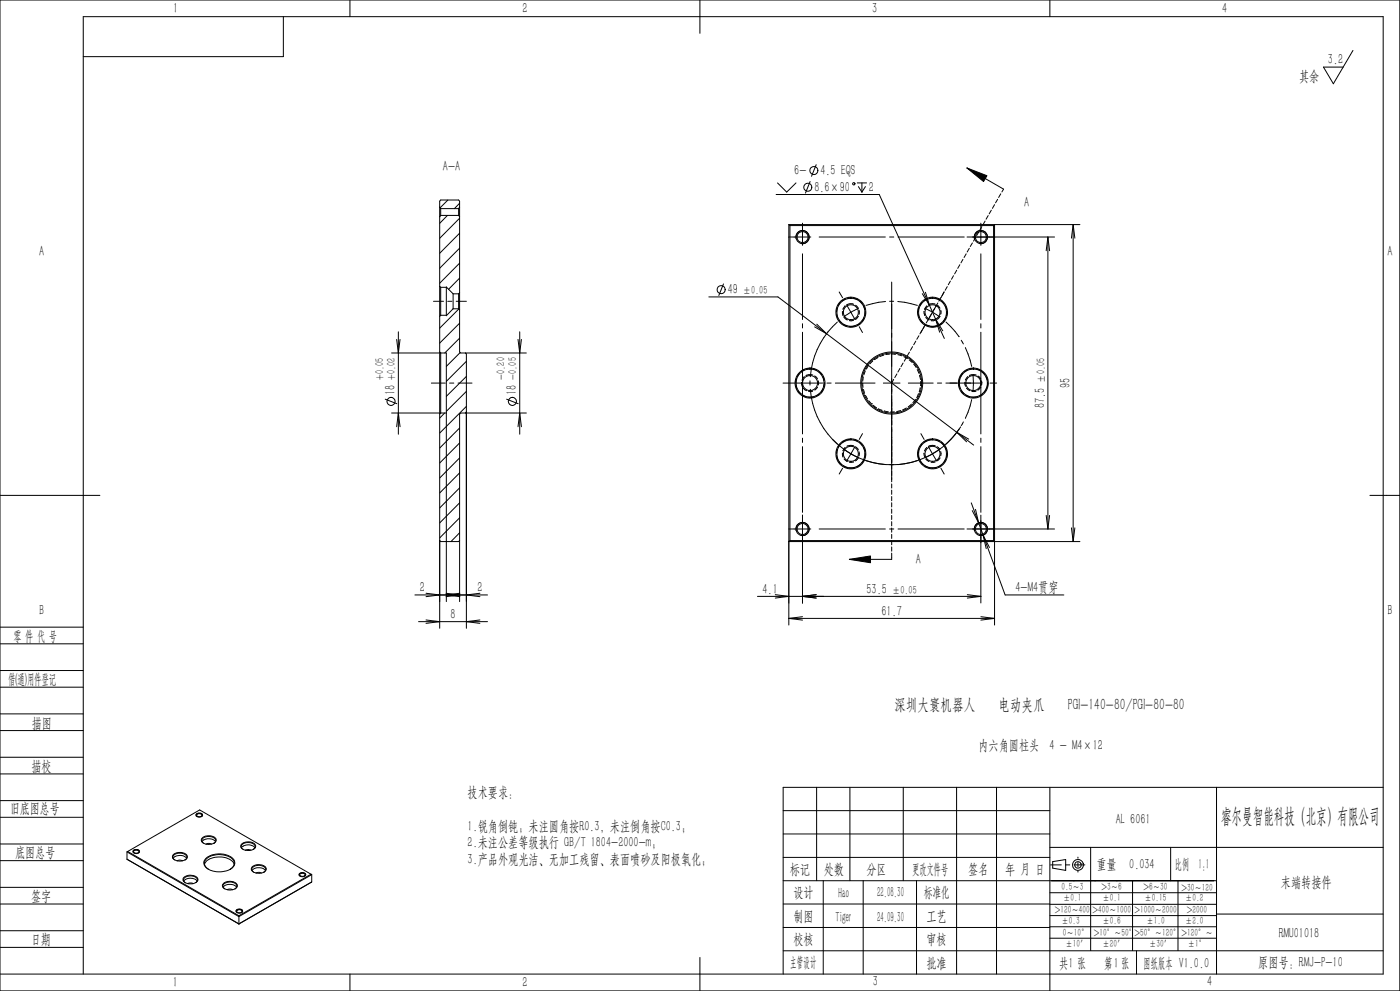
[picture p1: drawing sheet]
<svg xmlns="http://www.w3.org/2000/svg" width="420mm" height="297mm" viewBox="0 0 420 297" stroke-linecap="round" stroke-linejoin="round" font-family="sans-serif">
<g fill="none" stroke="#000" stroke-width=".3">
<path d="M0 0h419.9v297h-419.9zM85 5v12h-60M105 0v5M210 0v10M315 0v5M405.9 15.1l-5.9 10-3-5h6M134.4 59.9l-2.4 2.4M232.8 58.3h31l15 33.2M233.3 54.8l2.7 2.8 2.8-2.8M243 54.4l-1.4 3.5M244.9 49.4l-1.4 3.4M257.2 54.8h2.8"/>
<path d="M257.5 55.9l1.1 1.7M258.6 54.8v2.8M259.6 55.9l-1 1.7M290.1 50.3l6 2.4-1 1.7zM290.1 50.3l11 6.4-.5 .8M299.3 59.7l-.6 1.1M300.2 58.1l-.6 1.1M131.9 62.1l.3 .4M131.9 62.1v2.9M131.9 62.1v-1.8l.3-.4h5.4l.3 .4v1.8M131.9 65v20.8M132.2 64.6l-.3 .4"/>
<path d="M132.2 62.5v2.1M132.2 62.5h5.4M132.2 64.6h5.4M134.2 64.6l-2.3 2.3M137.6 64.6l.3 .4M137.6 62.5v2.1M137.9 62.1l-.3 .4M137.9 62.1v2.9M137.9 65.4l-6 6M137.9 69.9l-6 6M137.9 74.4l-6 6M137.9 78.9l-6 6"/>
<path d="M137.9 60.9l-1.6 1.6M137.9 65v22.8M236.6 71h6.6M236.6 67.3v120M236.6 67.3l.4 .3M236.6 67.3h87.4M237 67.6v94.4M237 67.6h61.1M238.8 71.6a2 2 0 0 1 1.8-2.5 2 2 0 0 1 2.2 2.1 2 2 0 0 1-2.6 1.8M240.7 66.9v6.6M240.7 76.1v19.7M245.7 71h19.9"/>
<path d="M266.9 71h1.2M269.4 71h19.9M288 79.3l-.7 1.1M288.9 77.7l-.6 1.1M289.9 76.1l-.7 1.1M290.1 71h26.3M290.8 74.4l-.6 1.1M291.7 72.8l-.6 1.1M292.3 71.6a2.01 2.01 0 0 1 1.7-2.6 2.01 2.01 0 0 1 2.2 2.2 2.01 2.01 0 0 1-2.4 1.8M292.7 71.2l-.6 1.1M293.6 69.5l-.6 1.1M294.3 66.9v6.6"/>
<path d="M294.3 76.1v19.7M294.6 67.9l-.7 1.1M295.5 66.3l-.6 1.1M296.5 64.6l-.7 1.1M297.4 63l-.6 1.1M298.1 67.6v94.4M298.1 67.6l.3-.3v120M298.4 61.3l-.7 1.1M314.4 71v87.5M314.4 71l.5 4.1M314.4 71l-.5 4.1M321.9 67.3l.6 4.1"/>
<path d="M321.9 67.3l-.5 4.1M321.9 67.3v95M119.5 99.4v30.7M130 90.3h3.1M131.9 85.8v9M131.9 94.8v10.7M131.9 85.8l.3 .3M132.2 86.1v8.4M132.2 94.5l-.3 .3M132.2 94.5h1.7M132.2 86.1h1.7M133.9 86.1v8.4"/>
<path d="M133.9 86.1l2 2M134.3 90.3h1.3M135.9 88.1v4.4M135.9 92.5l-2 2M135.9 92.5h1.7M135.9 88.1h1.7M136.9 90.3h3M137.6 88.1v4.4M137.6 92.5l.3 .3M137.7 92.6l-5.8 5.7M137.9 87.8v5M137.9 96.9l-6 5.9"/>
<path d="M137.9 83.4l-3.3 3.3M137.9 92.8v12.7l.3 .3h19.7M137.9 87.8l-.3 .3M155.9 99.4v30.7M212.6 89h20.8l14.6 11M217 85.1l-1.4 3.5M240.7 97v1.3M240.7 99.6v30.4M244.4 98l3.6 2M245 97.2l3 2.8M251 94.1l.3 1.2M251.2 92.2l-.2 1.3"/>
<path d="M251.2 96.5a24.5 24.5 0 0 0-8.1 16.4M251.6 95.9l.8 .9M251.8 87.5l1 1.7M252.1 90.6l-.7 1.1M252.7 93.3l.2 1.3M252.9 97.2l1.2 .5M253.2 95.1l1 .8M253.5 91.7l-.6 1M253.7 89.6l-1.1 .6M254 91.4l1.3 2.2M255.3 93.6l-2.1 1.4M255.3 93.6l1.2 2.2"/>
<path d="M255.5 89.3l-1.2 .1M256 96l-1.2 .1M256.1 89.4l1.2 .4M256.1 91.2l-.8-.2-1.3 .3M256.5 97.7l-1.8 .1M256.7 91.5l.8 .9M257.1 97.5h.1M257.5 92.5l-2.2 1.1M257.5 94.8l-.9 .9M257.7 93v1.2M257.8 97.9l.9 1.8M257.8 90.1l.9 .9"/>
<path d="M258.1 96.8l-1 .7M259 91.6l.5 1.2M259.2 95.2l-.7 1.1M259.5 93.4l-.1 1.2M265.6 90.4l-2 .2-3.8 .9M265.6 90.3v.1M266.9 90.3h1.2M267.5 84.5v27.7M269.4 90.3l2 .3 3.8 .9M275.5 94.1l.3 1.1M275.7 92.2l-.2 1.2M276.1 95.8l.8 1"/>
<path d="M276.6 99l-.6 1.1M276.6 90.6l-.7 1M276.7 88l2.1 3.5M277.2 93.3l.2 1.3M277.2 97.9l-.9 1.8M277.4 97.2l1.1 .5M277.5 92.5l2.2 1.1M277.6 97.3l-.7 1.1M277.6 87.6l1.2 3.9M277.7 95.1l1 .8M278 91.7h.1M278 91.7l-.7 1.1"/>
<path d="M278.2 89.6l-1.1 .6M278.5 97.7h.1M278.5 95.7l-.6 1.1M278.8 91.5l1.9 4.1M279.4 94.1l-.6 1.1M279.7 93.6l2.2 1.4M279.7 93.6l-1.2 2.2M280 89.3l-1.2 .1M280.5 96l-1.2 .1M280.6 91.2l-.9-.2-1.2 .4M280.7 89.4l1.2 .4M280.7 95.6l2.1 3.5"/>
<path d="M280.7 95.6l1.2 4M280.7 95.6l2.6 5.8M281 97.7l-1.9 .1M281.1 91.4l.9 1M281.3 90.8l-1.6 2.8M282 94.8l-.9 .9M282.2 93v1.2M282.3 89.2l-.7 1.1M282.4 90.2l.8 .9M282.6 96.8l-1 .7M283.2 87.5l-.6 1.1M283.3 87.5l-1 1.7"/>
<path d="M283.5 91.6l.5 1.2M283.7 95.2l-.7 1.1M283.8 96.5l2.7 2.8 1.2 1.6M284.1 93.4l-.2 1.3M284.2 85.9l-.7 1.1M285.1 84.2l-.6 1.1M286 82.6l-.5 1.1M287 81l-.6 1.1M294.3 97v1.3M294.3 99.6v30.4M115.6 119.6l3.4 1.4M117.5 105.8h16.4v74.5"/>
<path d="M119 101.7l.5 4.1 .5-4.1M129.4 114.8h4.2M131.9 105.5a3.6 3.6 0 0 1 .3 2.6v13.4a3.4 3.4 0 0 1-.3 2.6M131.9 105.5v18.6M134.9 114.8h1.2M137.4 114.8h4.2M137.9 101.3l-4.5 4.5M138 105.7l-4.1 4.1M139.6 105.8l.3 .3v82.2M139.9 108.3l-6 6M139.9 112.8l-6 6M139.9 117.3l-6 6"/>
<path d="M152 119.6l3.4 1.4M155.4 101.7l.5 4.1 .5-4.1M234.9 114.8h11.9M238.7 115.3l.4 1.2M238.9 113.4l-.2 1.2M239.4 117.1l.8 .9M239.9 111.8l-.7 1.1M240.5 114.6l.2 1.2M240.6 118.4l1.2 .5M241 116.3l1 .8M241.3 112.9l-.7 1.1M241.4 110.8l-1 .6"/>
<path d="M241.8 118.9h.1M243 114.1v1.3M243.1 116.7a24.5 24.5 0 0 0 8.1 16.4M243.3 110.5l-1.2 .1M243.8 117.2l-1.2 .1M243.8 112.4l-.8-.1-1.2 .3M243.9 110.6l1.2 .4M244.2 118.9l-1.8 .1M244.4 112.6l.8 1M245.2 116l-.8 .9M245.4 114.2v1.2M245.6 111.4l.9 .9"/>
<path d="M245.9 118l-1.1 .7M246.8 112.8l.4 1.2M246.9 116.5l-.6 1M247.3 114.6l-.2 1.3M248 100l44.1 33.4M248.1 114.8h1.2M250.6 114.8h11.9M258.8 114.9l.1 1.2M259 112.9l-.2 1.3M259 116.7l.4 1.2M259.6 111.2l-.4 1.2M259.6 118.5l.7 1.1"/>
<path d="M260.5 109.6l-.6 1M261.8 108.2l-.9 .9M263.4 107.1l-1.1 .7M265 114.8h5M265.1 106.4l-1.2 .4M267 106.1l-1.3 .2M267.5 106.1l1.2 .1M267.5 112.3v32.1M268.1 113.7l-.6 1.1M269.1 112.1l-.7 1.1M269.4 106.3l1.2 .3M270 110.4l-.6 1.1"/>
<path d="M270.9 108.8l-.6 1.1M271.1 106.9l1.1 .6M271.9 107.1l-.6 1.1M272.5 114.8h7.5M272.8 107.9l.9 .8M272.8 105.5l-.6 1.1M273.8 103.9l-.7 1.1M274.1 109.1l.8 1.1M274.7 119.7l-.8 1M274.7 102.2l-.6 1.1M275.2 110.7l.5 1.2M275.5 118l-.5 1.2"/>
<path d="M275.7 100.6l-.7 1.1M275.8 112.5l.3 1.2M276.1 116.2l-.3 1.2M276.1 113.7h.1M276.2 114.3l-.1 1.3M281.2 114.8h1.3M283.8 114.8h10.7M287.7 115.3l.4 1.2M287.9 113.5l-.2 1.2M288.4 117.1l.8 .9M288.4 102l.6 1.1M288.8 111.8l-.6 1.1"/>
<path d="M289.5 114.6l.1 1.2M289.6 104.2l.8 1.9 1.1 3.7M289.7 118.4l1.1 .5M290 116.3l1 .8M290.3 112.9l-.7 1M290.4 110.8l-1.1 .6M291.5 119.8l-1.1 3.7-.8 1.8M291.9 112.3v5M292.3 110.5l-1.3 .1M292.8 117.2l-1.3 .1M292.9 110.6l1.1 .4M292.9 112.4l-.9-.1-1.2 .2"/>
<path d="M293.2 118.9l-1.7 .1M293.4 112.7l.9 .9M293.8 118.7h.1M294.2 116.1l-.9 .8M294.4 114.2v1.2M294.6 111.4l.8 .9M294.9 118l-1 .7M295.8 112.8l.4 1.2M296 116.4l-.7 1.1M296.3 114.6l-.1 1.2M297 114.8h2M117.5 123.8h16.4"/>
<path d="M119 127.9l.5-4.1 .5 4.1M131.9 124.1v64.2M133.4 123.8l-1.5 1.5M137.9 128.3l-6 6M137.9 132.8l-6 6M137.9 137.2l-6 6.1M139.9 121.8l-8 8M139.9 123.5l-.3 .3M155.4 127.9l.5-4.1 .5 4.1M157.9 123.8h-19.7l-.3 .3v56.2M240.7 131.3v1.3M240.7 133.9v19.6"/>
<path d="M251 136.5l.3 1.3M251.2 134.7l-.2 1.2M251.6 138.3l.8 .9M252.1 133.1l-.7 1M252.7 135.8l.2 1.2M252.9 139.6l1.2 .5M253.2 134.7l2.1 1.3M253.2 137.5l1 .8M253.5 134.1l-.6 1M253.7 132l-1.1 .6M255.3 136l2.2 1.2M255.3 136l-1.3 2.2"/>
<path d="M255.5 131.7l-1.2 .1M256 138.4l-1.2 .1M256.1 131.8l1.2 .4M256.1 133.6l-.8-.1-1.3 .2M256.5 133.9l-1.2 2.1M256.7 133.9l.8 .9M257.1 139.9h.1M257.5 137.3l-.9 .8M257.5 137.2v.1M257.7 135.4v1.3M257.9 132.6l.8 .9M258.1 139.2l-1 .7"/>
<path d="M258.7 130l-.9 1.7M259 134l.5 1.2M259.2 137.6l-.7 1.1M259.5 137h-.1M259.5 135.8v1.2M259.8 138l1.9 .6 3.9 .6M260.6 120.1l.9 .9M261.5 121h.1M261.9 121.5l1 .7M263.5 122.5l1.2 .5M265.3 123.1l1.2 .3M265.6 139.2h.1"/>
<path d="M266.9 139.2h1.2M268.4 123.4l-1.3 .1M270.2 123l-1.2 .4M271.9 122.3l-1.1 .5M273.4 121.1l-.9 .8M275.2 138l-1.9 .6-3.9 .6M275.5 136.5l.3 1.2M275.7 134.6l-.2 1.2M276.1 138.2l.8 1M276.3 130l.9 1.7M276.6 133l-.7 1M277.2 135.8l.2 1.2"/>
<path d="M277.4 139.6l1.1 .5M277.7 137.5l1 .8M278 134.1l-.7 1.1M278.2 132l-1.1 .6M278.5 133.9l1.2 2.1M279.7 136l-2.2 1.2M279.7 136l1.3 2.2M280 131.7l-1.2 .1M280.5 138.4l-1.2 .1M280.6 133.6l-.9-.1-1.2 .3M280.7 131.8l1.2 .4M281.1 133.9l.9 .9"/>
<path d="M281.9 134.7l-2.2 1.3M282 137.2l-.9 .9M282.2 135.4v1.2M282.4 132.6l.8 .9M282.6 139.2l-1 .7M283.5 134l.5 1.2M283.7 137.7l-.7 1M284.1 135.8l-.2 1.3M287.7 128.7l-1.2 1.6-2.7 2.8M288.2 127.9a24.5 24.5 0 0 1-38.4 3.8M289 126.4l-.6 1.2M290.6 131.6l-3.5-2 2.9 2.8"/>
<path d="M294.3 131.3v1.3M294.3 133.9v19.6M0 148.5h30M137.9 141.7l-6 6M137.9 146.2l-6 6M137.9 150.7l-6 6M137.9 155.2l-6 6M137.9 159.7l-2.6 2.6M236.6 158.5h6.6M238.8 159a2 2 0 0 1 1.8-2.4 2 2 0 0 1 2.2 2.2 2 2 0 0 1-2.6 1.7M240.7 154.4v26.4M245.7 158.5h19.9"/>
<path d="M252.8 140.3l-1 1.8M256.5 140.1l-1.8 .2M266.9 158.5h1.2M267.5 145v1.3M267.5 146.9v1.3M267.5 148.8v1.3M267.5 150.7v1.2M267.5 152.6v1.2M267.5 154.5v1.2M267.5 156.3v1.3M267.5 158.2v1.3M269.4 158.5h19.9"/>
<path d="M278.5 140.1h.1M281 140.1l-1.9 .2M282.3 140.3l1 1.8M290.1 158.5h26.3M291.4 150.7l2.2 6M291.7 153l1.9 3.7M292.3 159a2.01 2.01 0 0 1 1.8-2.5 2.01 2.01 0 0 1 2.2 2.2 2.01 2.01 0 0 1-2.5 1.8M292.7 152.7l.9 4M293.6 156.7l1.3 3.7M294.3 154.4v26.3M313.9 154.5l.5 4M314.9 154.5l-.5 4"/>
<path d="M321.4 158.2l.5 4.1M322.5 158.2l-.6 4.1M411 148.5h8.9M124.5 178.3h21.8M127.8 177.8l4.1 .5-4.1 .5M131.9 162l.3 .3h5.4l.3-.3M133.8 177.8l4.1 .5-4.1 .5M138 177.8l-4.1 .5 4.1 .5M144 177.8l-4.1 .5 4.1 .5M227.2 178.7h67.1M232.6 178.2l4 .5-4 .5M237 162l-.4 .3h87.4"/>
<path d="M237 162h61.1M244.9 178.2l-4.2 .5 4.2 .5M254.8 167.6l6.4-1v2.1zM267.5 160.1v1.3M267.5 162v1.3M267.5 163.9v1.3M267.5 165.8v1.8h-12.7M290.2 178.2l4.1 .5M294.3 178.7l-4.1 .5M294.9 160.4l6.6 17.9h17.7M294.9 160.4l1 4M294.9 160.4l1.9 3.7"/>
<path d="M298.1 162l.3 .3M0 188h25M0 193h25M125.6 186.3h20.7M127.8 185.8l4.1 .5-4.1 .5M144 185.8l-4.1 .5 4.1 .5M236.6 185.3h61.8M236.6 185.3l4.1 .5M240.7 184.8l-4.1 .5M294.3 184.8l4.1 .5M298.4 185.3l-4.1 .5M0 206h25"/>
<path d="M0 201h25M0 218.9h25M0 214h25M0 231.9h25M0 226.9h25M0 239.9h25M245 236v27.9M255 236v27.9M271 236v27.9M287 236v55.9M299 236v55.9M315 236v61"/>
<path d="M365 236v55.9M415 236h-180.1v55.9M0 244.9h25M0 257.9h25M0 252.9h25M38.1 255.3l33.6 19.4 21.8-12.6M38.1 257.5l33.6 19.4M38.1 255.3v2.2M38.1 257.5l.2 .1M38.3 255.2l33.4 19.2M38.3 255.2l-.2 .1M38.3 255.2l21.6-12.5 33.4 19.3"/>
<path d="M40 254.9l.6-.3a.74 .74 0 0 1 .8 0 .74 .74 0 0 1 .3 .8l-.5 .3a.8 .8 0 0 1-.8 0 .8 .8 0 0 1-.4-.8zM40 255l.5-.3h.8l.6 .6a1.17 1.17 0 0 1-2 0zM40.3 255.6a.49 .49 0 0 1-.1-.7 .49 .49 0 0 1 .6-.1 .53 .53 0 0 1 .7 .1 .53 .53 0 0 1 0 .7M51.9 256.2a2.86 2.86 0 0 1 4.3 .5 2.39 2.39 0 0 1-3.4 1.2 1.1 1.1 0 0 1-.9-1.7zM51.9 257.3a2.72 2.72 0 0 1 4.1 0M52.4 257.7a1.01 1.01 0 0 1-.5-1.2 1.01 1.01 0 0 1 1.1-.7l.9-.1a1.65 1.65 0 0 1 2.1 1.4l-.5 .6M53.1 258l.7-.2 1 .2M58.8 244.1l.6-.3h.8l.6 .5a1.17 1.17 0 0 1-2 0zM58.9 244a1.02 1.02 0 0 1 1-.4 1.02 1.02 0 0 1 .8 .8l-.6 .3a.8 .8 0 0 1-.8 0 .8 .8 0 0 1-.4-.7zM59.1 244.6a.67 .67 0 0 1 .3-.8 .67 .67 0 0 1 .9 .2l.3 .3-.2 .3M60.6 251.2a2.8 2.8 0 0 1 4.3 .5 2.32 2.32 0 0 1-3.4 1.2 1.1 1.1 0 0 1-.9-1.7zM60.6 252.2a2.81 2.81 0 0 1 4 0"/>
<path d="M61.1 252.7a1.01 1.01 0 0 1-.5-1.1 1.01 1.01 0 0 1 1-.8l.9-.1a1.66 1.66 0 0 1 2.2 1.4l-.5 .6M61.3 259.1a4.3 4.3 0 0 1 4.6-2.3 4.3 4.3 0 0 1 4.4 2.3M61.8 257.2a6.4 6.4 0 0 1 8.4 .6 2.11 2.11 0 0 1-1.5 2.9 6.5 6.5 0 0 1-7.2-1.2 1.64 1.64 0 0 1 .3-2.3zM61.8 253l.6-.2 1.1 .2M72.4 254.1a2.72 2.72 0 0 1 4.1 0M72.6 252.9a2.86 2.86 0 0 1 4.1 .6 2.34 2.34 0 0 1-3.4 1.2 1.07 1.07 0 0 1-1-.6 1.07 1.07 0 0 1 .3-1.2zM72.9 254.6a1 1 0 0 1-.5-1.2 1 1 0 0 1 1.1-.8l.9-.1a1.72 1.72 0 0 1 2.1 1.5l-.5 .6M73.6 254.8h.1M73.7 254.8l.8-.2 .8 .2M75.7 259.7a3.1 3.1 0 0 1 4.1 .4 1.72 1.72 0 0 1-2.4 1.6 1.47 1.47 0 0 1-1.8-1.8zM234.9 249.9h80.1M234.9 243h80.1"/>
<path d="M234.9 257h80.1M315 254h100M315.2 259.2h3.2M315.8 258.2l3.9-.6v3.3l-3.9-.7zM319.7 259.2h1.2M322.2 259.2h3.3M323.4 256.9v.3M323.4 258.5v1.3M327.2 254v30.9M351.2 254v9.9M0 270.9h25M0 265.9h25"/>
<path d="M0 278.9h25M55.1 263.1a2.98 2.98 0 0 1 4.2 .2 1.72 1.72 0 0 1-2.4 1.6 1.47 1.47 0 0 1-1.8-1.8zM55.1 264.1a2.72 2.72 0 0 1 4 0M55.6 264.5a.93 .93 0 0 1-.6-1 .93 .93 0 0 1 .9-.7l.8-.2a1.95 1.95 0 0 1 2.5 1.2l-.5 .7M56.3 264.8h.1M56.3 264.8l.6-.2 1.1 .2M62.6 260.5a1.98 1.98 0 0 1-1.3-2 1.98 1.98 0 0 1 1.6-1.8 6.3 6.3 0 0 1 7.2 1.2 1.87 1.87 0 0 1-1.1 2.6M67 265.9a2.81 2.81 0 0 1 4 0M67.1 264.8a2.91 2.91 0 0 1 4.1 .5 2.28 2.28 0 0 1-3.4 1.2 1.07 1.07 0 0 1-.9-.6 1.07 1.07 0 0 1 .2-1.1zM67.4 266.4a.99 .99 0 0 1-.5-1.2 .99 .99 0 0 1 1.1-.7 2.27 2.27 0 0 1 3.1 1.1l-.6 .8M68.2 266.6l1-.2 .6 .3M68.2 266.6v.1"/>
<path d="M70.9 272.8l.6-.3a.76 .76 0 0 1 .9 0 .76 .76 0 0 1 .2 .8l-.5 .2a.85 .85 0 0 1-1.2-.7zM70.9 272.9l.9-.4 .7 .2 .3 .4a1.13 1.13 0 0 1-2 0zM71.2 273.4a.51 .51 0 0 1-.1-.6 .51 .51 0 0 1 .7-.2 .53 .53 0 0 1 .7 .1 .53 .53 0 0 1-.1 .7M71.7 274.4v2.5M71.7 276.9h.1M75.6 260.9a2.81 2.81 0 0 1 4 0M76.1 261.4a.93 .93 0 0 1-.6-1 .93 .93 0 0 1 .9-.8 2.59 2.59 0 0 1 3.3 .8l-.1 .5-.4 .5M76.8 261.6h.1M76.8 261.6l.6-.1 1 .1M89.8 262l.5-.3h.8l.6 .5a1.21 1.21 0 0 1-2 0zM89.9 261.8a1.03 1.03 0 0 1 1.8 .5l-.6 .3a.77 .77 0 0 1-.9 0 .77 .77 0 0 1-.3-.8zM90.1 262.5a.5 .5 0 0 1-.1-.7 .5 .5 0 0 1 .7-.1 .53 .53 0 0 1 .7 .1 .53 .53 0 0 1 0 .7"/>
<path d="M93.3 262l-21.6 12.4M93.3 262l.2 .1M93.5 262.1v2.2M93.5 264.3l-21.8 12.6M93.5 264.3l-.2 .2M234.9 270.9h80.1M234.9 263.9h130.1M234.9 278h80.1M247 263.9v28M259 263.9v28M275 263.9v28M315 277.7h50"/>
<path d="M315 274.4h50M315 271h50M315 267.5h50M321.9 263.9h.1M323.4 261v.4M328.5 263.9h.1M334.9 263.9h.1M339.8 263.9v21M353.4 263.9v21M365 273.9h50M0 283.9h25M0 291.9h415v-286.9h-390v286.9"/>
<path d="M105 291.9v5.1M210 286.9v10.1M234.9 284.9h180.1M315 281.2h50"/>
<circle cx="242.3" cy="56.1" r="1.2"/>
<circle cx="244.2" cy="51.1" r="1.2"/>
<circle cx="256.1" cy="55.1" r=".35"/>
<circle cx="240.8" cy="71" r="1.96"/>
<circle cx="240.8" cy="71" r="1.65"/>
<circle cx="294.2" cy="71" r="1.95"/>
<circle cx="294.3" cy="71" r="1.65"/>
<circle cx="216.3" cy="86.8" r="1.21"/>
<circle cx="255.3" cy="93.6" r="4.5"/>
<circle cx="255.3" cy="93.6" r="4.2"/>
<circle cx="255.3" cy="93.6" r="2.26"/>
<circle cx="279.7" cy="93.6" r="2.26"/>
<circle cx="279.8" cy="93.6" r="4.2"/>
<circle cx="279.8" cy="93.6" r="4.5"/>
<circle cx="243" cy="114.8" r="2.26"/>
<circle cx="243" cy="114.8" r="4.5"/>
<circle cx="243" cy="114.8" r="4.2"/>
<circle cx="267.5" cy="114.8" r="9.3"/>
<circle cx="267.5" cy="114.8" r="9"/>
<circle cx="292" cy="114.8" r="4.5"/>
<circle cx="292" cy="114.8" r="4.2"/>
<circle cx="292" cy="114.8" r="2.26"/>
<circle cx="117.3" cy="120.3" r="1.21"/>
<circle cx="153.7" cy="120.3" r="1.21"/>
<circle cx="255.3" cy="136" r="4.5"/>
<circle cx="255.3" cy="136" r="2.25"/>
<circle cx="255.3" cy="136" r="4.2"/>
<circle cx="279.7" cy="136" r="2.25"/>
<circle cx="279.8" cy="136" r="4.2"/>
<circle cx="279.8" cy="136" r="4.5"/>
<circle cx="240.8" cy="158.5" r="1.64"/>
<circle cx="240.8" cy="158.5" r="1.96"/>
<circle cx="294.2" cy="158.5" r="1.95"/>
<circle cx="294.3" cy="158.5" r="1.64"/>
<circle cx="323.4" cy="259.2" r=".99"/>
<circle cx="323.4" cy="259.2" r="1.63"/>
</g>
<path d="M341 284.9v7" fill="none" stroke="#0a0605" stroke-width=".3"/>
<path d="M290.1 50.3l6 2.4-1 1.7zM254.8 167.6l6.4-1v2.1z" fill="#000"/>
<text font-size="6.3" x="366.3" y="246.6">睿尔曼智能科技（北京）有限公司</text>
<g font-size="4.9">
<text x="268.3" y="212.7">深圳大寰机器人</text>
<text x="299.5" y="212.7">电动夹爪</text>
<text x="320.4" y="212.7">PGI-140-80/PGI-80-80</text>
</g>
<g font-size="4.4">
<text x="51.9" y="4">1</text>
<text x="156.8" y="4">2</text>
<text x="261.6" y="4">3</text>
<text x="366.7" y="4">4</text>
<text x="398.4" y="19.3">3.2</text>
<text x="389.7" y="24.3">其余</text>
<text x="132.9" y="51.1">A-A</text>
<text x="238.3" y="52.5">6-</text>
<text x="246.1" y="52.5">4.5 EQS</text>
<text x="244.3" y="57.4">8.6×90</text>
<text x="260.6" y="57.4">2</text>
<text x="307.2" y="62.1">A</text>
<text x="11.7" y="76.6">A</text>
<text x="416.2" y="76.6">A</text>
<text x="218.3" y="88.1">49</text>
<text x="118.6" y="118.4" transform="rotate(-90 118.6 118.4)">18</text>
<text x="155" y="118.4" transform="rotate(-90 155 118.4)">18</text>
<text x="321" y="116.3" transform="rotate(-90 321 116.3)">95</text>
<text x="313.4" y="122.3" transform="rotate(-90 313.4 122.3)">87.5</text>
<text x="274.7" y="169">A</text>
<text x="126" y="177.5">2</text>
<text x="143.2" y="177.5">2</text>
<text x="228.8" y="177.9">4.1</text>
<text x="260" y="177.9">53.5</text>
<text x="304.6" y="177.5">4-M4贯穿</text>
<text x="11.8" y="184.4">B</text>
<text x="135.1" y="185.5">8</text>
<text x="264.5" y="184.5">61.7</text>
<text x="416.2" y="184.4">B</text>
<text x="4" y="192">零 件 代 号</text>
<text x="2.5" y="205.1">借(通)用件登记</text>
<text x="9.5" y="218.1">描图</text>
<text x="293.5" y="224.9">内六角圆柱头 4 - M4×12</text>
<text x="9.5" y="231.1">描校</text>
<text x="140.3" y="238.9">技术要求：</text>
<text x="3" y="243.6">旧底图总号</text>
<text x="140.3" y="248.9">1.锐角倒钝；未注圆角按R0.3，未注倒角按C0.3；</text>
<text x="334.8" y="246.9">AL 6061</text>
<text x="4.6" y="256.9">底图总号</text>
<text x="140.3" y="253.9">2.未注公差等级执行 GB/T 1804-2000-m；</text>
<text x="140.3" y="258.9">3.产品外观光洁、无加工残留、表面喷砂及阳极氧化；</text>
<text x="236.9" y="261.8">标记</text>
<text x="247.1" y="261.8">处数</text>
<text x="259.9" y="261.8">分区</text>
<text x="273.7" y="261.8">更改文件号</text>
<text x="290.4" y="261.8">签名</text>
<text x="301.5" y="261.8">年 月 日</text>
<text x="329" y="260.4">重量</text>
<text x="338.8" y="260.4">0.034</text>
<text x="352.5" y="260.4">比例 1:1</text>
<text x="9.3" y="270">签字</text>
<text x="238" y="268.8">设计</text>
<text x="251.5" y="269.1">Hao</text>
<text x="263.1" y="268.8">22.08.30</text>
<text x="277.2" y="268.8">标准化</text>
<text x="384.3" y="265.7">末端转接件</text>
<text x="238.1" y="276">制图</text>
<text x="278" y="276">工艺</text>
<text x="250.7" y="276.2">Tiger</text>
<text x="263.1" y="276.2">24.09.30</text>
<text x="383.6" y="281">RMU01018</text>
<text x="9.4" y="282.8">日期</text>
<text x="238" y="282.9">校核</text>
<text x="278" y="283">审核</text>
<text x="237.1" y="289.9">主管设计</text>
<text x="278" y="290.2">批准</text>
<text x="317.8" y="290.2">共1 张</text>
<text x="331.3" y="290.2">第1张</text>
<text x="343" y="290.2">图纸版本 V1.0.0</text>
<text x="377.5" y="289.9">原图号：RMJ-P-10</text>
<text x="51.8" y="295.8">1</text>
<text x="156.8" y="295.8">2</text>
<text x="261.8" y="295.6">3</text>
<text x="362.1" y="295.6">4</text>
</g>
<g font-size="3.5">
<text x="222.9" y="88.1">±0.05</text>
<text x="115.1" y="113.7" transform="rotate(-90 115.1 113.7)">+0.05</text>
<text x="118.5" y="113.7" transform="rotate(-90 118.5 113.7)">+0.02</text>
<text x="151.5" y="113.7" transform="rotate(-90 151.5 113.7)">-0.20</text>
<text x="154.9" y="113.7" transform="rotate(-90 154.9 113.7)">-0.05</text>
<text x="313.4" y="114.6" transform="rotate(-90 313.4 114.6)">±0.05</text>
<text x="267.7" y="177.9">±0.05</text>
</g>
<g font-size="3.1">
<text x="318.4" y="266.8">0.5～3</text>
<text x="330.5" y="266.8">&gt;3～6</text>
<text x="343.1" y="266.8">&gt;6～30</text>
<text x="354.4" y="267">&gt;30～120</text>
<text x="316.5" y="273.7">&gt;120～400</text>
<text x="319" y="270">±0.1</text>
<text x="327.7" y="273.7">&gt;400～1000</text>
<text x="330.8" y="270">±0.1</text>
<text x="340.3" y="273.7">&gt;1000～2000</text>
<text x="343.4" y="270">±0.15</text>
<text x="355.5" y="270">±0.2</text>
<text x="356" y="273.7">&gt;2000</text>
<text x="318.4" y="277">±0.3</text>
<text x="318.9" y="280.5">0～10°</text>
<text x="328.1" y="280.5">&gt;10°～50°&gt;50°～120°</text>
<text x="330.8" y="277">±0.6</text>
<text x="343.9" y="277">±1.0</text>
<text x="354.4" y="280.5">&gt;120°～</text>
<text x="355.5" y="277">±2.0</text>
<text x="319.7" y="283.8">±10′</text>
<text x="330.8" y="283.8">±20′</text>
<text x="344.7" y="283.8">±30′</text>
<text x="356.4" y="283.8">±1°</text>
</g>
</svg>
